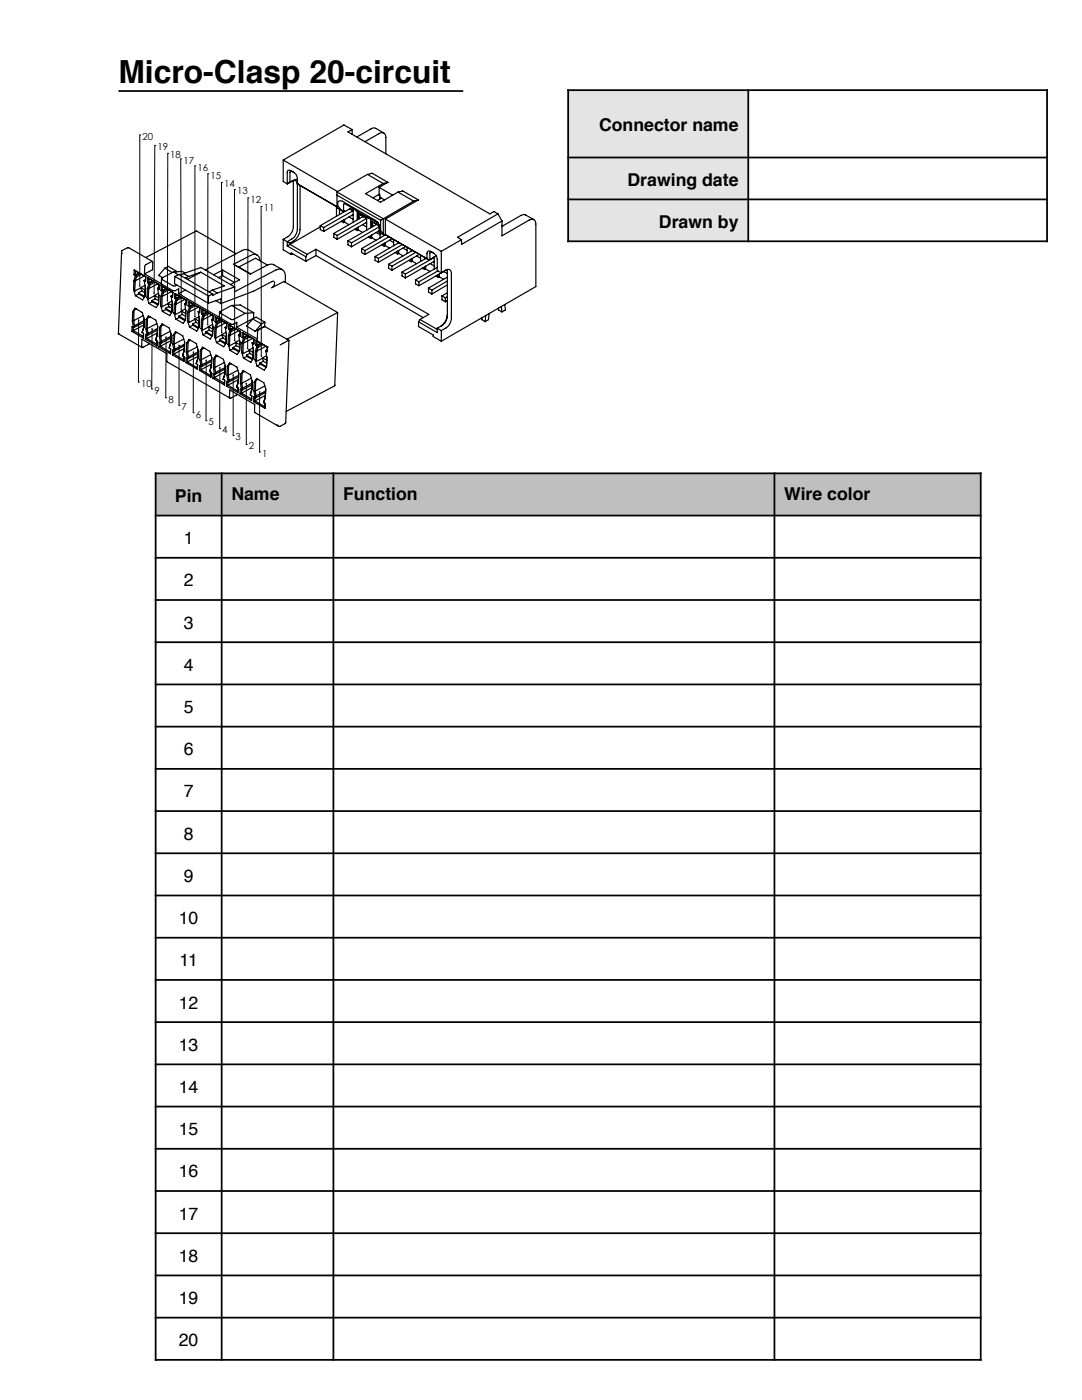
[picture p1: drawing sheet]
<svg xmlns="http://www.w3.org/2000/svg" width="216mm" height="279mm" viewBox="0 0 216 279" stroke-linecap="round" stroke-linejoin="round" font-family="sans-serif">
<g fill="#bec0bf">
<path d="M31.1 94.5h13.1v8.4h-13.1z"/>
<path d="M44.2 94.5h22.3v8.4h-22.3z"/>
<path d="M66.5 94.5h88v8.4h-88z"/>
<path d="M154.5 94.5h41.2v8.4h-41.2z"/>
</g>
<g fill="none" stroke="#000" stroke-width=".35">
<path d="M23.6 18.2h68.8M30.9 94.5h165M31.1 94.3v177.3M44.2 94.3v177.3M66.5 94.3v177.3M154.5 94.3v177.3M195.7 94.3v177.3M30.9 111.3h165M30.9 119.7h165M30.9 102.9h165M30.9 128.2h165M30.9 136.6h165"/>
<path d="M30.9 145h165M30.9 153.4h165M30.9 161.9h165M30.9 170.3h165M30.9 178.7h165M30.9 187.1h165M30.9 195.6h165M30.9 204h165M30.9 212.4h165M30.9 220.8h165M30.9 229.3h165M30.9 237.7h165"/>
<path d="M30.9 246.1h165M30.9 254.5h165M30.9 263h165M30.9 271.4h165"/>
</g>
<g fill="none" stroke="#000" stroke-width=".2">
<path d="M27.9 26.9h.1M27.9 26.9v30.2M30.9 29h.1M30.9 29l-.1 29.5M33.5 30.6h.1M33.5 30.6l-.1 29.4M36.1 31.7h.1M36.1 31.7l.1 30M38.9 33.1h.1M38.9 33.1v30.1M41.5 34.7h.1M41.5 34.7l-.1 30.1"/>
<path d="M44.2 36.4h.1M44.2 36.4v29.9M46.8 37.8h.1M46.8 37.8v30.1M49.5 39.5h.1M49.5 39.5l-.1 30M52.1 41.2h.1M52.1 41.2v29.9M27.6 76.2h.1M27.7 63.9l-.1 12.3M30.3 77.6h.1M30.3 65.6v12"/>
<path d="M33.1 79.4h.1M33.1 67.3v12.1M35.7 68.9v12M38.6 70.3v12.1M41.1 71.9v12.1M43.9 73.4l-.1 12.1M46.5 74.8v12.1M49.1 76.5v12.2M51.8 78.2v12M35.7 80.9h.1M38.6 82.4h.1M41.1 84h.1"/>
<path d="M43.8 85.5h.1M46.5 86.9h.1M49.1 88.7h.1M51.8 90.2h.1"/>
</g>
<path d="M27.8 57v.2h.1v-.1v.1h.1v-.2zM30.7 58.4l-.1 .2 .2 .1v-.2v.2l.1-.1v-.2zM33.3 59.9v.2l.1 .1v-.2v.2a.15 .15 0 0 0 .2-.2 .16 .16 0 0 0-.3-.1zM36.1 61.6l-.1 .2 .2 .1v-.2v.2l.1-.3zM38.8 63.1v.2l.1 .1v-.2v.2a.16 .16 0 0 0 .2-.2 .16 .16 0 0 0-.3-.1zM41.3 64.7v.2h.1v-.1v.1h.1l.1-.2zM44.1 66.3l.1 .2v-.2v.2h.1v-.3zM46.7 67.8v.2l.1 .1 .2-.2zM49.3 69.4v.2h.2v-.2zM52.1 70.9l-.1 .2 .1 .1v-.1v.1a.16 .16 0 0 0 .2-.2 .16 .16 0 0 0-.2-.1zM51.7 78.1v.2l.2 .1 .1-.2zM49.1 76.4l-.1 .2 .2 .1 .1-.3h-.2v.1zM46.4 74.7v.2l.2 .1 .1-.2zM43.8 73.3l-.1 .2 .2 .1a.15 .15 0 0 0 .1-.2 .15 .15 0 0 0-.1-.1v.1v-.1zM41.1 71.8l-.1 .2h.2l.1-.2h-.2v.1zM38.5 70.2v.1l.1 .1a.15 .15 0 0 0 .2-.1 .15 .15 0 0 0-.2-.2v.2v-.2zM35.6 68.8v.2h.2l.1-.2zM33 67.2v.2a.16 .16 0 0 0 .2 0 .16 .16 0 0 0 0-.2l-.1-.1v.2v-.2zM30.3 65.5a.16 .16 0 0 0-.1 .3 .16 .16 0 0 0 .2 0 .16 .16 0 0 0-.1-.3v.1zM27.6 63.8l-.1 .1a.15 .15 0 0 0 .2 .2 .15 .15 0 0 0 .1-.2z" fill="#000"/>
<g fill="none" stroke="#000" stroke-width=".24">
<path d="M56.5 31.9l10.9 6.3M56.5 31.9v4.3l.8 .5M57.3 36.7l1-.5a.66 .66 0 0 1 .7-.1 .66 .66 0 0 1 .3 .7v9a2.57 2.57 0 0 1-1 1.9l-1 .5M57.9 36.4l-.6 .3M58.5 36.1v9.2a2.55 2.55 0 0 1-1 1.9l-1 .6M58.7 34.4a1.53 1.53 0 0 1 .6 1.2v1.1M58.7 34.4l-.7-.4a.42 .42 0 0 0-.5 0 .42 .42 0 0 0-.2 .4v2.3M58.7 34.4l-.4-.2a.24 .24 0 0 0-.3 0 .24 .24 0 0 0-.1 .2v2M59.3 36.7h.1M59.3 35.9l-.3-.1-.5 .2-.6 .4M59.3 36.7l7.9 4.6M59.9 37v8.8a3.2 3.2 0 0 1-2 2.7"/>
<path d="M67.2 38.3l9.3 5.4M67.2 38.9l8.7 5.1M67.2 38.3v3l.2 .3 .9 .5M70.3 25.9l-1.7-1-12.1 7M70.3 25.9l-.9 .4 28.3 16.4 .8-.5 .9 .5M70.3 25.9v.9M72.8 28.3l2.8-1.6a.82 .82 0 0 1 1-.1 .82 .82 0 0 1 .4 .8v3.3M73.3 34.8l1-.2 3.1 1.8M73.3 34.8l-6.1 3.5M73.3 34.8l3.2 1.8M75.5 38.9l.3 .1M75.6 37.4l2.7 1.5"/>
<path d="M75.6 37.4v1.4M75.6 38.8l.2 .1v.5l.9 .5M75.6 38.8l-1.2 .7M75.8 39.4v.3M76.1 39.5l-.8 .5M76.5 36.6l-3.5 2 2.9 1.8 3.5-2.1M76.6 26.6l-1.6-1-.5-.1-3.3 1.8M77.4 36.4l-1.8 1M77.4 36.4l-.9 .2M79.4 38.3l1-.2 3.1 1.8M79.4 38.3l3.1 1.8M83.5 39.9l-6.6 3.8"/>
<path d="M83.5 39.9l-1 .2M24.3 50.2l-.7 16.4M24.4 50.6l-.1-.2 .1-.4 1.1-.6 .2 .1 4.7 2.7M26.6 57.8l.4 1.2M26.6 57.8l.3 .3M26.7 56l-.1 1.8M26.7 56h.3M26.7 54.8l.3 .2M26.7 54.8h.3M26.8 53.9l2.3 1.3M26.8 53.9l-.1 .9M26.8 53.9l.3 .2"/>
<path d="M27 56l-.1 2.1M27 55l-.3 1M27 55h.2M27.1 54.1l2 1.1M27.1 54.1l-.1 .7M27.2 55v.3M27.2 55.3l-.2 .7M27.6 58.4l1.3 .8M27.6 58.4l.1 .3M27.7 58.7l1.1 .6M27.7 58.7l-.7 .3M27.8 54.5l-.8 .3"/>
<path d="M28 54.6l-.8 .4M28.1 57.4l.9 .5M28.1 57.4v.1M28.1 57.5l-1.2 .6M28.1 57.5l.2 .6M28.2 54.7l-1 .6M28.3 58.1l.6 .3M28.3 58.1l-.7 .3M28.8 56l.2 1.3-.1 1.8-.4 .8-1.5-.9M28.8 56l.2 .2M28.8 55.1l-1.8 .9M28.8 54.7l3.4 1.9"/>
<path d="M28.9 57l-.8 .4M29 52.9l1.3-.7 .2 .1-.1 1.5-1.6 .9 .1-1.5zM29 55.8l-.2 .2M29.1 55.2l-.1 1M29.1 55.2h.1M29.3 59.3l.4 1.3M29.3 59.3l.3 .4M29.4 57.6l-.1 1.7M29.4 57.6h.3M29.4 56.4l.3 .2M29.4 56.4h.3M29.5 55.4l2.3 1.4"/>
<path d="M29.5 55.4l-.1 1M29.5 55.4l.2 .2M29.7 57.6l-.1 2.1M29.7 56.6l-.3 1M29.7 56.6h.1M29.7 55.6l2.1 1.2M29.7 55.6v.8M29.8 56.6l.1 .3M29.9 56.9l-.2 .7M30.3 60l1.3 .7M30.3 60l.1 .2M30.4 56l-.7 .4"/>
<path d="M30.7 56.1l-.9 .5M30.8 58.9v.1M30.8 59l-1.2 .7M30.8 59l.2 .6M30.8 58.9l.9 .5M30.9 56.3l-1 .6M31 59.6l-.7 .4M31 59.6l.7 .4M31.5 57.6l.2 1.3M31.5 57.6l.2 .1M31.5 56.6l-1.8 1M31.6 58.5l-.8 .4"/>
<path d="M31.7 58.9l-.1 1.8M31.8 56.8h.1M31.8 56.8l-.1 .9M31.8 57.4l-.3 .2M32.1 59.1l-.1 1.8M32.1 59.1h.3M32.1 58l.3 .1M32.1 58h.3M32.2 57l2.3 1.3M32.2 57l-.1 1M32.2 57l.2 .2M32.2 55.6v1.1l2.4 1.3h.3l.8-.4-.1 1"/>
<path d="M32.4 59.1l-.1 2.1M32.4 58.1l-.3 1M32.4 58.1h.1M32.4 57.2l2.1 1.1M32.4 57.2v.8M32.5 58.1l.1 .3M32.6 58.4l-.2 .7M32.9 53.5l-1.2 1.5 .8 .4M32.9 53.5l1.5 .9M32.9 53.5l.7-.3 1.7 1M33.1 57.6l-.7 .4M33.3 57.7l-.8 .4"/>
<path d="M33.6 57.9l-1 .5M34.1 59.1l.3 1.4M34.1 59.1l.3 .2M34.2 58.2l-1.8 .9M34.5 58.3l-.1 1M34.5 58.3h.1M34.5 58.9l-.4 .2M34.6 54.3l-2.3 1.2-.1 .2 2.4 1.4h.3l.4-.2M34.6 54.3l1 .5M34.6 54.3l1.7-.1 .6 .3M34.8 59.5l.3 .2M34.8 59.5h.3"/>
<path d="M34.9 58.6l2.3 1.3M34.9 58.6l-.1 .9M34.9 55.2l-.1 1.4 6.8 3.9M34.9 55.2l6.7 3.9M34.9 55.2l.8-.4 6.7 3.9M34.9 58.6l.2 .1M35.1 59.7l-.3 1M35.1 58.7l2.1 1.2M35.1 58.7v.8M35.1 59.7h.1M35.2 59.7l.1 .3M35.3 60l-.2 .7"/>
<path d="M35.3 54.2h.1M35.3 54.2h-.1M35.6 58.6l8.2 4.7M35.8 59.1l-.7 .4M36 59.2l-.8 .5M36.3 59.4l-1 .6M36.6 54.6l3.5-1.2 6.7 3.9M36.6 54.6l1 .6M36.6 54.6l-.6 .3M36.9 59.8l-1.8 .9M37 57.9l-1.4 .7M37.2 59.9h.1"/>
<path d="M37.2 59.9l-.1 .9M37.6 55.2l-.6 .3M40.1 54.3l4.7 2.8-2.4 .8M40.1 54.3l-2.5 .9M40.1 54.3l-2.7 1.4M41.6 59.1v1.4M42.4 57.9l-.7 .3M42.4 57.9l1 .6M42.4 58.7l-.8 .4M43.1 60l1 .6M43.4 58.5l-1 .5v-.3M44.4 55l-.8 .4"/>
<path d="M44.4 55l2.4 1.4M44.4 53.9l3.4 1.9-1.8 1M44.4 53.9l-1.8 .9M44.4 53.9v1.1M46.6 52.7l3.4 2 3.3-1.8a1.44 1.44 0 0 1 1.4 0l1.6 .9M46.6 52.7l1 .6M46.8 57.3l-3.4 1.2M47.1 50.6l-7.9-4.5-10.1 5.3M47.6 53.3l2.4 1.4M51.3 50.9l-1.7-1a1.34 1.34 0 0 0-1.3 .1l-7.4 3.9M51.9 52a1.2 1.2 0 0 0-.6-1.1 1.2 1.2 0 0 0-1.3 .1l-3.4 1.7M53.4 52.9l-2.4-1.4-3.4 1.8"/>
<path d="M56.5 47.8v2.1l1.6 .9M56.5 47.8l.8 .4M56.9 56.3a2.58 2.58 0 0 0-.5-2.4 1.38 1.38 0 0 0-1.4 0l-8.2 4.3v-.9M57.3 48.2v.9M57.3 49.1l3.7 2.1M57.3 48.2l.6 .3M57.9 48.8l3.4 2M57.9 48.5v.3M57.9 48.8l-.6 .3M58.1 50.8v-.3l2.9 1.6M58.4 50.6l-.3 .2M61 51.2v.9"/>
<path d="M61.3 50.8l-.3 .4M63 49.8l22.6 12.9-1.8 1.1M63 49.8l-1.7 1M63 49.8v1.2M63 51l21.5 12.4M63 51l-2 1.1M63.9 45.3l-6 3.5M63.9 45l.7 .4M63.9 45v.8l.7 .4M64.6 45.4v.8M66.6 46.6l.7 .4M66.6 46.6v.8l.7 .4"/>
<path d="M67.1 41.2v2M67.2 41l.2 .1M67.3 47v.8M67.4 41.1v-.8l.3-.2 .6 .1 6.6 3.8a2.1 2.1 0 0 1 .9 2M67.4 41.1l.9 1M67.7 41.8v1M68.1 44.2l.5 .2M68.3 42.1l.4-.1 .1 .2M68.6 42.3v-1.5l.2-.2 5 3M68.6 43.9v.5M68.7 42.1l.2 .1zM68.8 44.3l-.2 .1"/>
<path d="M68.8 44.3l.8 .5M68.8 43.8v.5M68.8 42.2l-4.9 2.8M69.4 48.1l.7 .4M69.4 48.1v.7l.7 .4M69.6 43.3l.9 .5M69.8 41.7l.7 .3-5.9 3.4M70.1 48.5v.7M70.2 41.4l-1.3 .8M70.3 42.9l.2 .1M70.5 41.6v2.8M70.5 42.8l-5.9 3.4"/>
<path d="M70.8 45.7l.5 .3M71.3 42.2v1.7M71.3 45.4v.6M71.5 45.9l-.2 .1M71.5 45.9l.9 .5M71.5 42.3v1.5M71.5 45.3v.6M71.7 42.7v1M71.7 42.7l1.5 .9M71.7 42.7l.7 .4M72.1 49.6l.7 .4M72.1 49.6v.8l.7 .4"/>
<path d="M72.4 44.8l.8 .5M72.4 43.1v.2M72.4 43.1l.8 .5M72.5 43.2l-5.9 3.4M72.8 50v.8M73 44.4l.2 .1M73.2 43.3v2.6M73.2 44.4l-5.9 3.4M73.2 43.6l-5.9 3.4M73.5 47.3l.5 .3M73.8 43.6l-.3-.3 1.9 1.1M73.9 43.6h-.1"/>
<path d="M74 43.6v1.8M74 47v.6M74.2 47.4l-.2 .2M74.2 47.4l.8 .6M74.2 43.7v1.6M74.2 46.9v.5M74.4 44.3v.9M74.4 44.3l1.2 .7-.6-.3M74.4 44.3l.6 .4M74.8 51.2l.7 .4M74.8 44.1v.1M74.8 51.2v.8l.7 .3"/>
<path d="M74.8 44.2l.6 .3M75 46.4l.8 .5M75 44.7v.1M75.2 44.8l-5.8 3.3M75.5 51.6v.7M75.6 44.9l.1 1.5M75.6 46.1l-5.5 3.1M75.6 45.3l-5.5 3.2M75.7 46.4l.9 .5M75.8 46l.1 .1M75.8 46l-.1 .4M75.8 46.5v1"/>
<path d="M75.9 46.1l.6 .6M75.9 44v2.1M76.2 48.8l.5 .3M76.5 43.7l-.6 .3M76.5 43.7v3M76.5 46.7l.1 .2M76.7 46.9v.1M76.7 48.6v.5M76.8 46.8l8.7 5M76.9 46.8v.1M76.9 48.5v.5M76.9 49l.8 .5"/>
<path d="M76.9 49l-.2 .1M76.9 43.7v3.1l-.3 .1M76.9 43.7l11.2 6.5M76.9 46.9l-4.8 2.7M77.5 52.7v.8l.7 .4M77.5 52.7l.7 .4M77.6 47.3l-4.8 2.7M77.7 47.9l.8 .5M78.2 53.1v.8M78.3 47.6l-5.5 3.2M78.5 47.8v1.2M78.9 50.4l.4 .3"/>
<path d="M79.3 48.3v.3M79.3 50.1v.6M79.5 50.6l.9 .5M79.5 50.6l-.2 .1M79.5 48.4v.1M79.5 50v.6M79.6 48.4l-4.8 2.8M80.2 54.3v.8l.7 .4M80.2 54.3l.7 .4M80.3 48.8l-4.8 2.8M80.4 49.5l.8 .5M80.9 54.7v.8"/>
<path d="M81 49.2l-5.5 3.1M81.2 49.3v1.3M81.6 52l.4 .2M82 49.8v.3M82 51.7v.5M82.2 52.1l.9 .5M82.2 52.1l-.2 .1M82.2 49.9v.1M82.2 51.6v.5M82.3 50l-4.8 2.7M82.5 40.1l-6 3.6M82.9 55.8l.7 .5"/>
<path d="M82.9 55.8v.9l.7 .3M83 50.4l-4.8 2.7M83.1 51.1l.8 .4M83.6 56.3v.7M83.7 50.8l-5.5 3.1M83.9 50.9v1.2M84.3 53.5l.4 .3M84.7 51.4v.3M84.7 53.3v.5M84.9 53.7l-.2 .1M84.9 53.7l.9 .5M84.9 51.5v.1"/>
<path d="M84.9 53.1v.6M85 51.5l-4.8 2.8M85.5 51.8h.3M85.5 57.5l.7 .4M85.5 57.5v.8l.7 .4M85.8 52.6l.8 .5M86.2 57.9v.8M86.5 52.2l.1 .1M86.6 50.6a1.53 1.53 0 0 1 .6 1.1v2.3l.9 .5M86.6 50.6l-.7-.4a.44 .44 0 0 0-.5-.1 .44 .44 0 0 0-.2 .5v1l.3 .2M86.6 50.6l-.4-.3a.24 .24 0 0 0-.3 0 .24 .24 0 0 0-.1 .3v1.2M86.6 51.3l-5.7 3.4"/>
<path d="M86.6 51.3v2.4M86.6 52.1l-5.7 3.4M87 55.1l.5 .2M87 51.1l-1.2 .7M87.2 53.4l-4.3 2.4M87.4 54.1l-3.8 2.2M87.5 54.8v.5M87.7 55.2l.8 .5M87.7 55.2l-.2 .1M87.7 54.7v.5M88.1 54.5l.9-.6a.67 .67 0 0 1 .8-.1 .67 .67 0 0 1 .3 .7v9.1a2.57 2.57 0 0 1-1.1 1.8l-.9 .6M88.1 50.2v4.3"/>
<path d="M88.2 59l.7 .4M88.2 59v.8l.7 .4M88.5 54.2l.8 .4M88.9 59.4v.8M89 53.9l-5.4 3.1M89.2 53.8l.1 9.3a2.57 2.57 0 0 1-1.1 1.9l-1 .5M89.3 60l-.4 .2M89.3 59.2l-.4 .2M89.3 58.4l-1.1 .6M89.3 56.9l-3.1 1.8M89.3 56.1l-3.1 1.8M89.3 55.3l-3.8 2.2"/>
<path d="M92.1 47.8l-4 2.4M99.4 42.7l-8.1 4.7 .8 .4M99.4 42.7l.8 1.4M100.2 44.1v3l5.4-3.2a.82 .82 0 0 1 .9-.1 .82 .82 0 0 1 .4 .9v12.5l-18.8 10.9M100.2 45l.2 .1M100.2 45.1h.1M100.2 44.1l-8.1 4.7v-1M106.5 43.8l-1.8-1h-.2l-4.3 2.4M23.6 66.6l4.8 2.7M23.8 66.5l-.2 .1M26.3 66.1l2.3 1.4M26.4 64l.2 1.3"/>
<path d="M26.5 62.2l-.1 1.8M26.5 62.2l.4-.7 1.5 .8 .4 1.3M26.6 66l2 1.2M26.6 66l-.3 .1M26.6 65.3l-.3-.1v.9M26.6 65.3h.1M26.6 65.3v.7M26.7 64h-.3M26.7 64l.2 1M26.7 61.9l-.2 .3M26.7 61.9v2.1M26.9 65l-.2 .3"/>
<path d="M27.2 61.7l-.5 .2M28.4 66.3l.2 .2M28.6 63l-1.9 1M28.6 66.5v1M28.6 66.5v.7M28.6 67.2v.3M28.7 65.3l-.3 1M28.7 65.2v.1M28.7 65.2l-.3 1.1M28.7 64.9l-2.1 1.1M28.7 64l-1.8 1M28.7 64.3l-2 1"/>
<path d="M28.8 63.6l-.1 1.7M28.8 63.6l-.1 1.6M29 67.7l2.3 1.3M29.1 65.6l.2 1.3M29.1 65.6h.3M29.2 63.8l.4-.7 1.5 .8 .4 1.2-.1 1.8M29.2 63.8l-.1 1.8M29.3 67.6l2 1.1M29.3 67.6l-.3 .1M29.3 66.9v.7M29.3 66.9l-.2-.1-.1 .9M29.3 66.9h.1"/>
<path d="M29.4 65.6l.1 1M29.4 63.5l-.2 .3M29.4 63.5v2.1M29.5 66.6l-.1 .3M29.7 60.6l1.5 .8 .4-.7M29.8 68.6l-1.3 .7h-.2v-1.6l5 2.9v1.6l12.6 7.2M29.9 63.3l-.5 .2M30.4 60.2l1.1 .7M30.4 60.2l-.7 .4M31.1 67.9l.3 .2-.1 .9M31.3 64.6l-1.9 1M31.3 68.1v.9"/>
<path d="M31.4 66.9l-.3 1M31.4 66.7v.2M31.4 66.7l-.3 1.2M31.4 66.5l-2.1 1.1M31.4 65.5l-1.9 1.1M31.4 65.9l-2 1M31.5 65.1l-.1 1.6M31.7 69.3l2.3 1.3M31.8 67.1l.2 1.4M31.8 67.1h.3M31.9 65.4l.4-.8 1.5 .9 .3 1.2M31.9 65.4l-.1 1.7"/>
<path d="M32 69.1l2 1.2M32 69.1l-.3 .2M32 68.5l-.2-.2-.1 1M32 60.9l.4 1.2M32 60.9l.3 .3M32 68.5h.2M32 68.5v.6M32.1 67.1l.1 1M32.1 65l-.2 .4M32.1 65v2.1M32.2 68.1v.4M32.6 64.8l-.5 .2"/>
<path d="M33 61.5l1.3 .8M33 61.5l.1 .3M33.1 61.8l-.7 .3M33.1 61.8l1.1 .6M33.5 60.5v.1M33.5 60.6l-1.2 .6M33.5 60.6l.2 .6M33.5 60.5l.8 .5M33.7 61.2l-.7 .3M33.7 61.2l.6 .4M33.8 69.5l.2 .1M34 66.1l-1.9 1"/>
<path d="M34 70.3v.3M34 69.6v1M34 69.6v.7M34.1 68.5l-.3 1M34.1 68.3v.2M34.1 68.3l-.3 1.2M34.1 68l-2.1 1.1M34.1 67.1l-1.9 1M34.1 67.4l-1.9 1.1M34.1 66.7v1.8M34.1 66.7v1.6M34.3 60.1l-.8 .4"/>
<path d="M34.4 60.4l-.1 1.8-.4 .8-1.5-.9M34.4 70.8l2.3 1.3M34.5 68.7l.2 1.3M34.6 66.9l-.1 1.8M34.6 66.9l.4-.7 1.5 .8 .3 1.2M34.7 70.7l2 1.1M34.7 70.7l-.3 .1M34.7 62.5l.4 1.2M34.7 70l-.2-.1-.1 .9M34.7 70h.2M34.7 62.5l.3 .3M34.7 70v.7"/>
<path d="M34.8 68.7h-.3M34.8 68.7l.1 1M34.8 60.7l-.1 1.8M34.8 60.7h.3M34.9 66.6l-.3 .3M34.9 66.6l-.1 2.1M34.9 69.7v.3M35.1 60.7l-.1 2.1M35.3 66.3l-.4 .3M35.7 63.1l1.3 .7M35.7 63.1l.1 .3M35.8 63.4l1.1 .6"/>
<path d="M35.8 63.4l-.7 .3M36.2 62.1l.9 .5M36.2 62.1h.1M36.2 62.1l-1.2 .7M36.2 62.1l.2 .6M36.4 62.7l-.7 .4M36.4 62.7l.6 .4M36.5 71l.2 .2M36.7 67.7l-1.9 1M36.7 71.8v.3M36.7 71.2v.9M36.7 71.2v.6"/>
<path d="M36.8 70l-.3 1M36.8 69.9v.1M36.8 69.9l-.3 1.1M36.8 69l-1.9 1M36.8 69.5l-2.1 1.2M36.8 68.2v1.8M36.8 68.2v1.7M36.8 68.7l-1.9 1M36.9 60.7l.2 1.3M36.9 60.7l.2 .1M37 61.6l-.8 .5M37.1 62l-.1 1.8-.4 .7-1.5-.8"/>
<path d="M37.1 72.4l2.3 1.3M37.1 60.5l-.2 .2M37.2 70.3l.2 1.3M37.2 68.5l.5-.8 1.5 .9 .3 1.2M37.2 68.5v1.8M37.4 72.2l2 1.2M37.4 72.2l-.3 .2M37.4 71.6l-.3-.2v1M37.4 64l.4 1.2M37.4 64l.3 .4M37.4 71.6h.1M37.4 71.6v.6"/>
<path d="M37.4 70.2l-.2 .1M37.4 70.2l.2 1M37.5 62.2l-.1 1.8M37.5 62.2l.2 .1M37.5 61.1l.3 .1M37.5 61.1h.3M37.5 68.2l-.3 .3M37.5 68.2l-.1 2M37.6 60.1l2.3 1.3M37.6 60.1l-.1 1M37.6 60.1l.2 .2M37.6 71.2l-.1 .4"/>
<path d="M37.7 62.3v2.1M37.8 65.2l1.5 .9 .4-.8M37.8 61.2l-.3 1M37.8 61.2h.1M37.8 60.3l2.1 1.2M37.8 60.3v.8M37.9 61.2l.1 .3M38 61.5l-.3 .8M38 67.9l-.5 .3M38.4 64.7l1.3 .7M38.4 64.7l.1 .2M38.5 64.9l1.1 .6"/>
<path d="M38.5 64.9l-.7 .3M38.6 60.7l-.8 .4M38.8 60.8l-.9 .4M38.9 63.6l.9 .5M38.9 63.6v.1M38.9 63.7l-1.2 .7M38.9 63.7l.2 .6M39 61l-1 .5M39.1 64.3l-.7 .4M39.1 64.3l.6 .4M39.2 72.6l.2 .1M39.4 69.2l-2 1"/>
<path d="M39.4 73.4v.3M39.4 72.7v1M39.4 72.7v.7M39.5 71.6l-.3 1M39.5 71.6v-.2l-.3 1.2M39.5 70.6l-2 1M39.5 71.1l-2.1 1.1M39.5 69.8v1.8M39.5 70.2l-1.9 1M39.6 62.2l.2 1.4-.1 1.7M39.6 62.2l.2 .2M39.6 61.3l-1.9 1"/>
<path d="M39.7 63.2l-.8 .4M39.8 63.6l-.1 1.7M39.8 73.9l2.3 1.4M39.8 62l-.2 .2M39.9 61.4l-.1 1M39.9 61.4v.1M39.9 61.5l-.1 .9M39.9 71.8l.2 1.3M39.9 71.8h.3M40 70.1l.4-.8 1.4 .8 .5 1.3-.1 1.7M40 70.1l-.1 1.7M40.1 73.8l2 1.2"/>
<path d="M40.1 73.8l-.3 .1M40.1 73.1l-.3-.1v.9M40.1 73.1h.1M40.1 73.1v.7M40.1 65.6l.4 1.2M40.1 65.6l.3 .3M40.2 71.8l.1 1M40.2 63.8l-.1 1.8M40.2 63.8h.3M40.2 62.6l.3 .2M40.2 62.6h.3M40.2 69.7l-.2 .4"/>
<path d="M40.2 69.7v2.1M40.3 61.7l2.3 1.3M40.3 61.7l-.1 .9M40.3 61.7l.2 .1M40.3 72.8l-.1 .3M40.5 63.8l-.1 2.1M40.5 62.8l-.3 1M40.5 62.8h.1M40.5 61.8l2.1 1.2M40.5 61.8v.8M40.6 62.8l.1 .3M40.7 63.1l-.2 .7"/>
<path d="M40.7 69.5l-.5 .2M41.1 66.2l.1 .3M41.2 66.5l1.1 .6M41.2 66.5l-.7 .3M41.2 62.2l-.7 .4M41.4 62.4l-.8 .4M41.6 60.5l2.5-.8v.9M41.6 65.2v.1M41.6 65.3l-1.2 .6M41.6 65.3l.2 .6M41.6 65.2l.9 .5M41.7 62.5l-1 .6"/>
<path d="M41.8 65.9l.6 .3M41.8 65.9l-.7 .3M41.8 74.2l.3 .1M42.1 70.8l-1.9 1M42.1 75v.3M42.1 74.3v1M42.1 74.3v.7M42.2 73.1l-.4 1.1M42.2 72.9v.2M42.2 72.9l-.4 1.3M42.2 72.7l-2.1 1.1M42.2 71.8l-1.9 1"/>
<path d="M42.2 72.1l-2 1M42.3 63.8l.2 1.3-.1 1.8-.4 .8-1.5-.9M42.3 63.8l.2 .2M42.3 71.3l-.1 1.6M42.3 62.9l-1.8 .9M42.4 64.8l-.8 .4M42.5 75.5l2.3 1.3M42.5 65.1l-.1 1.9-1.3-.8M42.5 63.6l-.2 .2M42.6 63h.1M42.6 63l-.1 1M42.6 73.4l.2 1.3"/>
<path d="M42.6 73.4h.3M42.7 71.6l-.1 1.8M42.7 71.6l.4-.7 1.5 .8 .3 1.2M42.8 74.7l-.3-.2v1M42.8 75.3l2 1.2M42.8 75.3l-.3 .2M42.8 74.7h.1M42.8 74.7v.6M42.8 67.1l.4 1.3M42.8 67.1l.3 .4M42.9 73.4l.1 .9M42.9 65.4l-.1 1.7"/>
<path d="M42.9 65.4h.3M42.9 64.2l.3 .2M42.9 64.2h.3M42.9 71.3l-.2 .3M42.9 71.3v2.1M43 63.3l2.2 1.3M43 63.3l-.1 .9M43 63.3l.2 .1M43 74.3l-.1 .4M43.2 65.4l-.1 2.1M43.2 68.4l1.4 .8 .5-.7M43.2 64.4l-.3 1"/>
<path d="M43.2 64.4h.1M43.2 63.4l2 1.2M43.2 63.4v.8M43.3 64.4l.1 .2M43.4 64.6l-.2 .8M43.4 71l-.5 .3M43.8 63.3l2.4 1.4h.3l.8-.4-.1 1M43.8 62.3v1M43.8 67.8l1.3 .7M43.8 67.8l.1 .2M43.9 68l-.7 .4M43.9 68l1.1 .7"/>
<path d="M43.9 63.8l-.7 .4M44.1 60.6l6.5-2.5 3.7-1.9 .3-.1a.91 .91 0 0 1-.4 1.3l2.4-1.2 10.8 6.2M44.1 63.9l-.8 .5M44.3 66.8h.1M44.3 66.8l-1.2 .7M44.3 66.8l.2 .6M44.3 66.8l.8 .5M44.4 64.1l-1 .5M44.5 67.4l-.7 .4M44.5 67.4l.6 .4M44.5 75.7l.3 .2v.9M44.8 72.3l-1.9 1.1"/>
<path d="M44.8 75.9v.6M44.8 76.5v.3M44.9 74.7l-.4 1M44.9 74.5v.2M44.9 74.5l-.4 1.2M44.9 74.2l-2.1 1.1M44.9 73.4l-1.9 .9M44.9 73.7l-2 1M44.9 72.9v1.8M44.9 65.4l.3 1.3M44.9 65.4l.3 .1M44.9 72.9v1.6"/>
<path d="M45 64.4l-1.8 1M45.1 66.3l-.8 .5M45.2 66.7l-.1 1.8M45.2 77.1l2.3 1.3M45.2 65.1l-.3 .3M45.2 64.6h.1M45.2 64.6v.9M45.3 74.9l.2 1.3M45.3 73.1v1.8M45.3 73.1l.5-.7 1.5 .9 .3 1.2M45.5 76.9l2 1.2M45.5 76.9l-.3 .2"/>
<path d="M45.5 76.2v.7M45.5 68.7l.4 1.2M45.5 76.2l-.3-.1v1M45.5 68.7l.3 .3M45.5 76.2h.1M45.5 74.9h-.2M45.5 74.9l.2 1M45.6 66.9l-.1 1.8M45.6 66.9l.3 .1M45.6 65.7l.3 .2M45.6 65.7h.3M45.6 72.8l-.3 .3"/>
<path d="M45.6 72.8l-.1 2.1M45.6 64.8l2.3 1.3M45.6 64.8v.9M45.6 64.8l.3 .2M45.7 75.9l-.1 .3M45.9 67l-.1 2M45.9 65.9l-.3 1M45.9 65.9h.1M45.9 65l2 1.1M45.9 65v.7M46 65.9l.1 .3M46.1 66.2l-.2 .8"/>
<path d="M46.1 72.6l-.5 .2M46.2 61l-2.3 1.2-.1 .2 2.4 1.4h.3l2.4-1.3M46.2 61l2.7 1.5M46.2 61l1.7-.1 2.7 1.5M46.5 69.3l1.3 .8M46.5 69.3l.1 .3M46.6 69.6l-.7 .3M46.6 69.6l1.1 .6M46.6 65.4l-.7 .3M46.8 65.5l-.8 .4M47 68.3v.1M47 68.4l-1.2 .6"/>
<path d="M47 68.4l.2 .6M47 68.3l.8 .5M47.1 65.6l-1 .6M47.2 69l-.7 .3M47.2 69l.6 .3M47.2 65.3l4.1 2.4 .2-1.7 1.4-.8 4.8 2.7M47.3 77.3l.2 .1M47.3 78.7l-1.4 .8-.1-.2 .1-1.5 4.9 2.9 .1 1.6 4.7 2.8M47.5 73.9l-2 1M47.5 78.1v.3M47.5 77.4v1M47.5 77.4v.7"/>
<path d="M47.6 76.2l-.3 1.1M47.6 76.1v.1M47.6 76.1l-.3 1.2M47.6 75.8l-2.1 1.1M47.6 74.9l-1.9 1M47.6 75.2l-2 1M47.6 66.9l.3 1.3-.1 1.8-.5 .8-1.4-.9M47.6 74.5v1.7M47.6 66.9l.3 .2M47.6 74.5v1.6M47.7 66l-1.8 1M47.8 67.9l-.8 .4"/>
<path d="M47.9 78.6l2.3 1.4M47.9 66.1v1M47.9 66.1h.1M47.9 66.7l-.3 .2M48 76.5l.2 1.3M48 76.5h.2M48 74.7v1.8M48 74.7l.5-.7 1.5 .8 .3 1.2M48.2 78.5l2 1.1M48.2 78.5l-.3 .1M48.2 77.8l-.3-.1v.9M48.2 70.3l.4 1.2"/>
<path d="M48.2 70.3l.3 .3M48.2 77.8h.1M48.2 77.8v.7M48.2 76.5l.2 1M48.3 68.5l-.1 1.8M48.3 68.5h.2M48.3 67.3l.3 .2M48.3 67.3h.3M48.3 74.4l-.3 .3M48.3 74.4l-.1 2.1M48.3 66.3l2.4 1.4M48.3 66.3v1"/>
<path d="M48.3 66.3l.3 .2M48.4 77.5l-.1 .3M48.5 68.5v2.1M48.6 67.5l-.3 1M48.6 67.5h.1M48.6 66.5l2 1.2M48.6 66.5v.8M48.7 67.5l.1 .3M48.8 67.8l-.3 .7M48.8 74.2l-.5 .2M49.2 70.9l1.3 .7M49.2 70.9v.2"/>
<path d="M49.2 71.1l-.6 .4M49.2 71.1l1.2 .7M49.3 66.9l-.7 .4M49.5 67.1l-.8 .4M49.7 69.9v.1M49.7 70l-1.2 .6M49.7 70l.2 .5M49.7 69.9l.8 .5M49.8 67.2l-1 .6M49.9 70.5l-.7 .4M49.9 70.5l.6 .4M50 78.8l.2 .2"/>
<path d="M50.2 75.5l-2 1M50.2 79.6v.4M50.2 79v1M50.2 79v.6M50.3 77.8l-.3 1M50.3 77.6v.2M50.3 77.6l-.3 1.2M50.3 76.8l-2 1M50.3 77.4l-2.1 1.1M50.3 76v1.8M50.3 68.5l.3 1.3M50.3 68.5l.3 .1"/>
<path d="M50.3 76v1.6M50.3 76.4l-1.9 1.1M50.4 67.5l-1.9 1M50.4 63.7l-1.2 1.4 1.7 1M50.4 63.7l1.8 1M50.4 63.7l.7-.4 1.7 1M50.5 69.4l-.8 .5M50.6 69.8l-.1 1.8-.4 .7-1.5-.8M50.6 62.4v1.1l-3.4 1.8M50.6 67.7v.9M50.6 67.7h.1M50.6 68.3l-.3 .2"/>
<path d="M50.6 62.4l-1.7 .1M50.7 67.7l-.1 .9M50.7 78l.2 1.4M50.7 78h.2M50.7 76.3l.5-.8 1.4 .9 .4 1.2M50.7 76.3v1.7M50.9 79.4l-.3-.2v1M50.9 71.8l.4 1.2M50.9 71.8l.3 .3M50.9 79.4h.1M50.9 79.4v.6M50.9 78l.2 1"/>
<path d="M51 70.1l-.1 1.7M51 70.1h.2M51 68.9l.3 .1M51 68.9h.3M51 75.9l-.3 .4M51 75.9l-.1 2.1M51.1 67.9l2.3 1.3M51.1 67.9l-.1 1M51.1 67.9l.2 .2M51.1 79l-.1 .4M51.2 70.1v2M51.3 68.1l2.1 1.1"/>
<path d="M51.3 69l-.3 1.1M51.3 68.1v.8M51.3 69h.1M51.4 69l.1 .3M51.5 69.3l-.3 .8M51.5 75.7l-.5 .2M51.9 72.4l1.2 .8M51.9 72.4l.1 .3M52 72.7l-.7 .3M52 72.7l1.1 .6M52 68.5l-.7 .4M52.2 64.7l-1.3 1.4"/>
<path d="M52.2 68.6l-.8 .4M52.4 71.4v.1M52.4 71.5l-1.2 .6M52.4 71.5l.1 .6M52.4 71.4l.8 .5M52.5 68.8l-1 .5M52.5 72.1l-.6 .3M52.5 72.1l.7 .4M52.8 64.3v.8l-1.9 1M52.8 64.3l-.6 .4M52.8 77l-1.9 1M52.9 79.4l-.3 1"/>
<path d="M52.9 79.2v.2M52.9 79.2l-.3 1.2M53 78.3l-2 1.1M53 78.9l-2.1 1.1M53 77.6l-.1 1.8M53 77.6l-.1 1.6M53 78l-1.9 1M53 70.1l.2 1.3M53 70.1l.3 .1M53.1 69.1l-1.9 1M53.2 71l-.8 .4M53.2 71.3v1.8l-.5 .8-1.4-.9"/>
<path d="M53.3 69.8l-.3 .3M53.4 69.2h.1M53.4 69.2l-.1 1M57.7 67.9l-1.8 .9M57.7 67.9l-.7 16.5-1.2 .7h-.2l-.3-.3M67.4 62.4l-.6 14.6-9.7 5.1M67.4 62.4l-10.1 5.3M83.5 64.2l3.7 2.2v-.9M83.5 64.2v1l2.9 1.7v.3l1.7 .9M83.8 63.8l3.4 1.9M83.8 63.8l-.3 .4M87.2 65.5l.9 .5"/>
<path d="M88.1 66v2.1M89.3 62.8a3.1 3.1 0 0 1-1.4 2.3M96.2 63.4l-.1 .4 .7 .4M96.9 62.9l-.1 1.3M97.6 62.5l-.1 1.3-.7 .4M99.5 61.5v.4l.7 .3M100 61.2l.2 1M100.7 60.8l.2 1.1-.7 .3M50.6 80.2l2.3 1.3M50.9 80l2 1.2M50.9 80l-.3 .2M52.6 80.4l.3 .1"/>
<path d="M52.9 81.2v.3M52.9 80.5v1M52.9 80.5v.7"/>
</g>
<g fill="#e3e4e4">
<path d="M113.4 18h35.9v13.4h-35.9z"/>
<path d="M113.4 31.4h35.9v8.4h-35.9z"/>
<path d="M113.4 39.8h35.9v8.4h-35.9z"/>
</g>
<path d="M113.2 18h95.9M113.4 17.8v30.5M149.3 17.8v30.5M208.9 17.8v30.5M113.2 31.4h95.9M113.2 39.8h95.9M113.2 48.2h95.9" fill="none" stroke="#000" stroke-width=".35"/>
<text font-size="6.3" x="23.6" y="16.5">Micro-Clasp 20-circuit</text>
<text font-size="4.9" x="1.4" y="158.7">Student Edition.</text>
<g font-size="4" fill="#808080">
<text x="129.8" y="143.6">Dept of Mechanical &amp; Aerospace Eng</text>
<text x="143.2" y="139.6">The Ohio State University</text>
</g>
<g font-size="4">
<text x="143.9" y="148.7">Mated assembly - MicroClasp 20pin</text>
<text x="143.8" y="153.9">XXXXXXXXXXXXX</text>
<text x="126" y="168.7">XXXXXXXXX XXXXXXX</text>
</g>
<g font-size="3.5">
<text x="119.5" y="26.2">Connector name</text>
<text x="125.2" y="37.2">Drawing date</text>
<text x="131.5" y="45.5">Drawn by</text>
<text x="34.9" y="100.2">Pin</text>
<text x="46.2" y="99.8">Name</text>
<text x="68.5" y="99.8">Function</text>
<text x="156.5" y="99.8">Wire color</text>
<text x="36.7" y="108.6">1</text>
<text x="36.7" y="117">2</text>
<text x="36.7" y="125.5">3</text>
<text x="36.7" y="133.9">4</text>
<text x="36.7" y="142.3">5</text>
<text x="36.7" y="150.7">6</text>
<text x="36.7" y="159.2">7</text>
<text x="36.7" y="167.6">8</text>
<text x="36.7" y="176">9</text>
<text x="35.7" y="184.4">10</text>
<text x="35.8" y="192.9">11</text>
<text x="35.7" y="201.3">12</text>
<text x="35.7" y="209.7">13</text>
<text x="35.7" y="218.1">14</text>
<text x="35.7" y="226.6">15</text>
<text x="35.7" y="235">16</text>
<text x="35.7" y="243.4">17</text>
<text x="35.7" y="251.8">18</text>
<text x="35.7" y="260.3">19</text>
<text x="35.7" y="268.7">20</text>
</g>
<g font-size="2" fill="#808080">
<text x="169.6" y="157.9">DIMENSIONS ARE IN XXXXXX</text>
<text x="169.6" y="162.8">FRACTIONAL</text>
<text x="190.5" y="165.3">BEND</text>
<text x="169.5" y="170.2">THREE PLACE DECIMAL</text>
</g>
<g font-size="1.9">
<text x="28.4" y="27.9">20</text>
<text x="31.4" y="30">19</text>
<text x="34" y="31.6">18</text>
<text x="36.6" y="32.7">17</text>
<text x="39.4" y="34">16</text>
<text x="42" y="35.6">15</text>
<text x="44.7" y="37.4">14</text>
<text x="47.3" y="38.8">13</text>
<text x="50" y="40.4">12</text>
<text x="52.6" y="42.1">11</text>
<text x="28.1" y="77.2">10</text>
<text x="30.8" y="78.6">9</text>
<text x="33.6" y="80.3">8</text>
<text x="36.2" y="81.8">7</text>
<text x="39.1" y="83.3">6</text>
<text x="41.6" y="84.9">5</text>
<text x="44.3" y="86.5">4</text>
<text x="47" y="87.9">3</text>
<text x="49.7" y="89.7">2</text>
<text x="52.3" y="91.1">1</text>
</g>
<g font-size="1.3" fill="#808080">
<text x="123.3" y="146.4">DWG. NAME</text>
<text x="150" y="156.9">COURSE</text>
<text x="150.1" y="164.2">INSTRUCTOR</text>
</g>
</svg>
